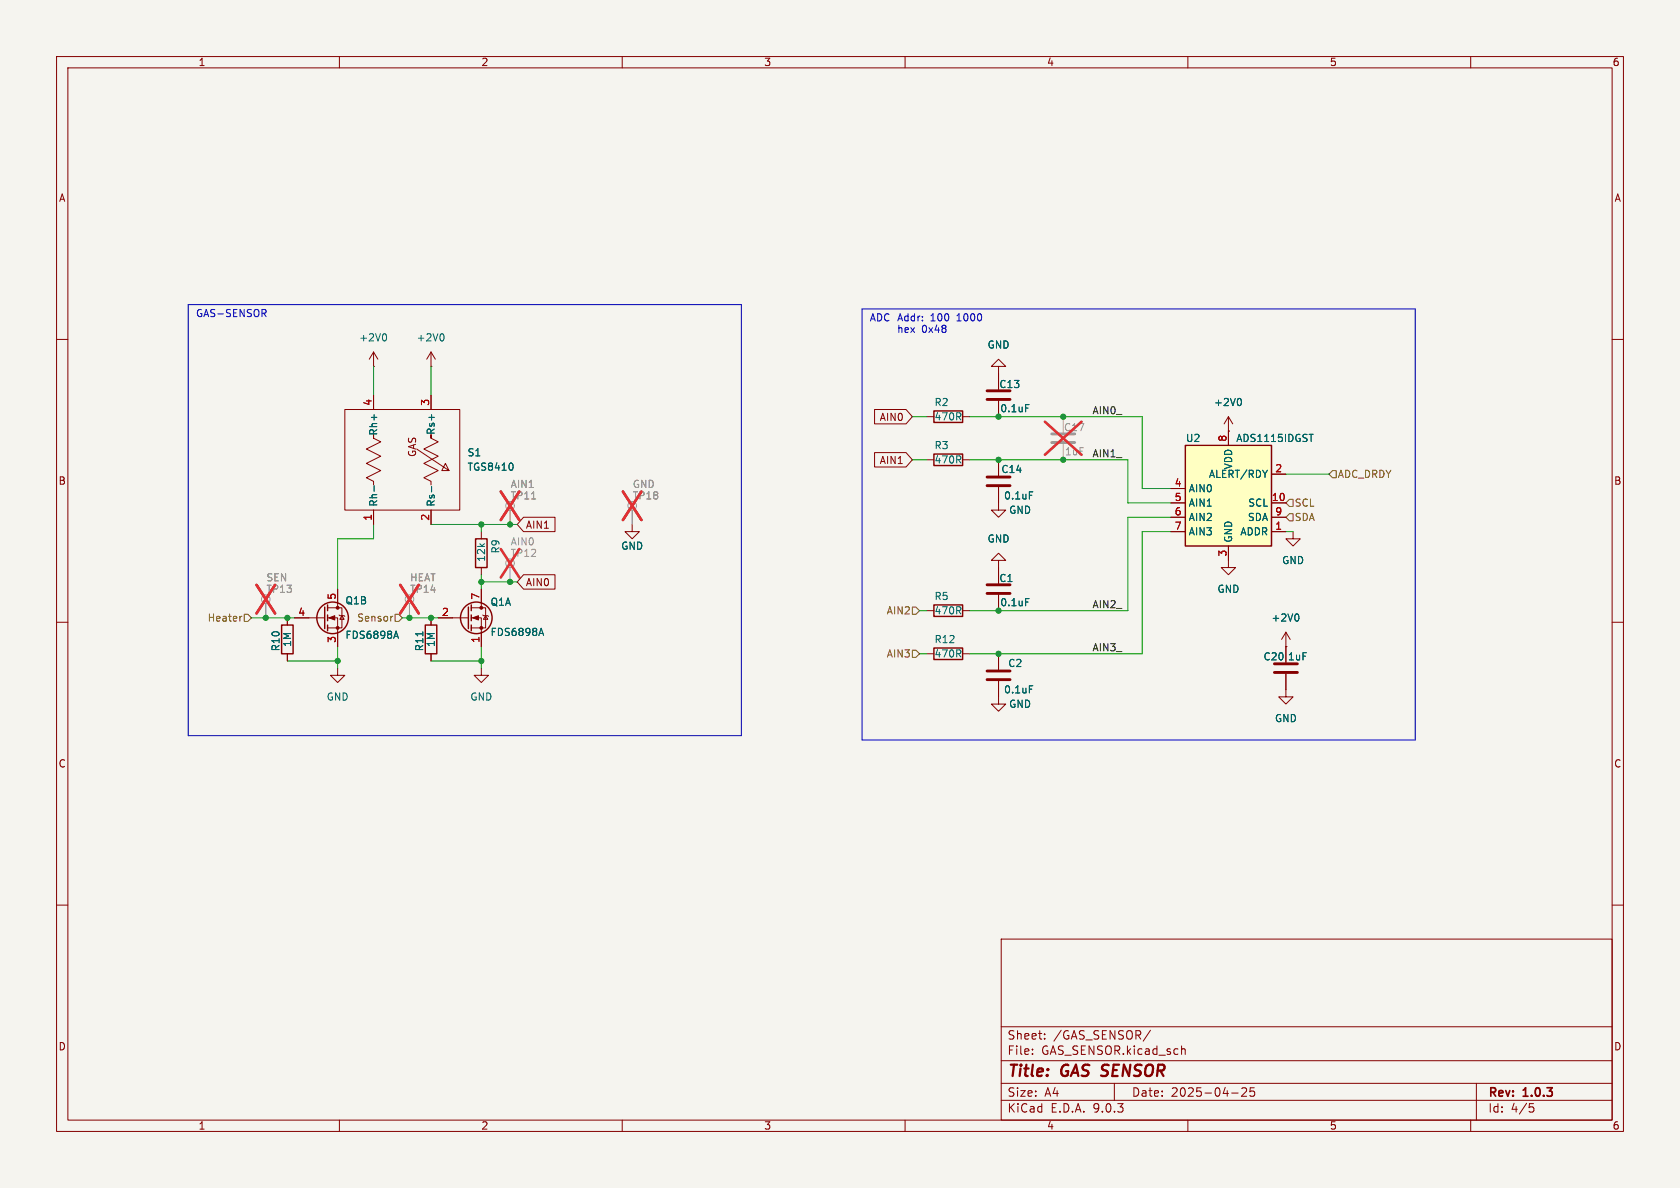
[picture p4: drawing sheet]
<svg xmlns="http://www.w3.org/2000/svg" width="297mm" height="210mm" viewBox="0 0 297 210" stroke-linecap="round" stroke-linejoin="round" font-family="sans-serif">
<path d="M0 0h297v210h-297z" fill="#f5f4ef" stroke="#f5f4ef" stroke-width=".18"/>
<g fill="none" stroke="#840000" stroke-width=".18">
<path d="M10 10h277v190h-277zM12 12h273v186h-273zM60 10v2M110 10v2M160 10v2M210 10v2M260 10v2M10 60h2M66 64.8h.1M66 62.2l-.7 1.3M66 62.2l.8 1.3M66 62.2v2.6"/>
<path d="M163.8 73.7h1.3M170.2 73.7h1.2M176.5 66v2.8M176.5 70.9v2.8M285 60h2M228.6 94v1.3h1.3l-1.3 1.2-1.3-1.2h1.3M10 110h2M76.2 109.2v1.3M76.2 115.6v1.2M285 110h2M10 160h2M177 166h108v32h-108z"/>
<path d="M285 160h2M60 198v2M110 198v2M160 198v2M177 194.5h108M177 191.5h108M177 187.5h108M177 181.5h108M182.5 186.3v.1M182.5 185.5v.1M184.7 183.6v.1M184.7 182.8v.1"/>
<path d="M197 191.5v3M203.4 182.1l-1.3 2M208.9 185.5l.2-.1 .4 .1v.9M210 198v2M217.7 193.2h1.2M219.5 192.4l.6-.1 .2 .1 .1 .3-.9 1.1h.9M221.7 192.3h-.7v.7l.2-.1h.5l.1 .3-.1 .5-.2 .1-.5-.1M260 198v2M261 191.5v6.5M270.4 195.1h.7M270.5 195.7h.4l.3 .3-.2 .5-.5 .1"/>
</g>
<path d="M68 59a.79 .79 0 0 1 0 1.3M181.3 71.5h.6M74.7 111.7v.7" fill="none" stroke="#006464" stroke-width=".18"/>
<path d="M165.1 72.6h5.1v2.1h-5.1zM75.2 110.5h2v5.1h-2z" fill="none" stroke="#840000" stroke-width=".25"/>
<g fill="none" stroke="#9c9b98" stroke-width=".18">
<path d="M72.4 106.7v2.5"/>
<circle cx="72.4" cy="105.9" r=".76"/>
</g>
<path d="M70.8 103.4l3.2 5M74 103.4l-3.2 5" fill="none" stroke="#e12e31" stroke-width=".46"/>
<path d="M174.5 69.1h4.1M174.5 70.6h4.1" fill="none" stroke="#840000" stroke-width=".51"/>
<path d="M209.5 78.7h15.3v17.8h-15.3z" fill="#ffffc2"/>
<g fill="none" stroke="#840000" stroke-width=".25">
<path d="M209.5 78.7h15.3v17.8h-15.3zM84.1 95.3h2v5h-2zM165.1 80.3h5.1v2h-5.1zM49.8 110.5h2v5.1h-2zM57.4 107.3v3.8M57.9 106.9v1.1M57.9 108.7v1M57.9 110.5v1M82.8 107.3v3.8M83.3 106.9v1.1M83.3 108.7v1M83.3 110.5v1"/>
<path d="M165.1 106.9h5.1v2.1h-5.1zM165.1 114.6h5.1v2h-5.1z"/>
<circle cx="58.8" cy="109.2" r="2.79"/>
<circle cx="84.2" cy="109.2" r="2.79"/>
</g>
<g fill="none" stroke="#840000" stroke-width=".18">
<path d="M61 72.4h20.3v17.8h-20.3zM66 77.5v-.7v.7l1.3 .6-2.5 1.3 2.5 1.2-2.5 1.3 2.5 1.3-2.5 1.3 1.2 .6v.6M66 69.9v2.5M73.7 79.4l5.7 3.8-.7-1.3-.6 1.3h1.3M76.2 64.8h.1M76.2 77.5v-.7v.7l1.3 .6-2.6 1.3 2.6 1.2-2.6 1.3 2.6 1.3-2.6 1.3 1.3 .6v.6M76.2 62.2l-.8 1.3M76.2 62.2l.8 1.3M76.2 62.2v2.6M76.2 69.9v2.5M154.6 72.4h5.6l1.1 1.3-1.1 1.2h-5.6zM176.5 64.8h1.3l-1.3-1.3-1.2 1.3h1.2v4"/>
<path d="M176.5 70.9v2.8M217.2 76.2h.1M217.2 73.7v5M217.2 73.7l-.8 1.2M217.2 73.7l.7 1.2M66 90.2v2.5M76.2 90.2v2.5M85.1 94v1.3M92.6 91.4h5.5v2.6h-5.5l-1.2-1.3zM111.8 92.7v1.3h1.2l-1.2 1.3-1.3-1.3h1.3M154.6 80h5.6l1.1 1.3-1.1 1.3h-5.6zM163.8 81.3h1.3"/>
<path d="M170.2 81.3h1.2M176.5 86.1v4.1h1.3l-1.3 1.2-1.2-1.2h1.2M176.5 99.1h1.3l-1.3-1.3-1.2 1.3h1.2v4M176.5 81.3v2.8M207 86.4h2.5M207 88.9h2.5M207 91.4h2.5M207 94h2.5M217.2 96.5v3.8h1.2l-1.2 1.3-1.3-1.3h1.3M224.8 88.9h2.5M224.8 91.4h2.5M224.8 94h2.5"/>
<path d="M224.8 83.8h2.5M50.8 109.2v1.3M50.8 115.6v1.2M52.1 109.2h5.3M57.9 107.4h2.6v3.6h-2.6M57.9 109.2h1.8v5.1M59.7 118.1v1.3h1.3l-1.3 1.3-1.3-1.3h1.3M59.7 104.1v3.3M59.9 108.7l.2 .1h.7l.2 .2M60.5 108.8l.3 .7h-.7zM76.2 109.2v1.3M76.2 115.6v1.2"/>
<path d="M77.5 109.2h5.3M83.3 107.4h2.6v3.6h-2.6M83.3 109.2h1.8v5.1M85.1 118.1v1.3h1.3l-1.3 1.3-1.3-1.3h1.3M85.1 100.3v1.3M85.1 104.1v3.3M85.3 108.7l.2 .1h.7l.2 .2M85.9 108.8l.3 .7h-.7zM92.6 101.6h5.5v2.5h-5.5l-1.2-1.2zM163.8 108h1.3M163.8 115.6h1.3M170.2 108h1.2"/>
<path d="M170.2 115.6h1.2M176.5 105.2v2.8M176.5 115.6v2.8M227.3 119.1v4.1h1.3l-1.3 1.3-1.2-1.3h1.2M227.3 114.3h.1M227.3 111.8v5.3M227.3 111.8l-.7 1.2M227.3 111.8l.8 1.2M176.5 120.4v4.1h1.3l-1.3 1.2-1.2-1.2h1.2"/>
</g>
<g fill="none" stroke="#006464" stroke-width=".18">
<path d="M78.2 59a.79 .79 0 0 1 0 1.3M181.3 71.5h.6M219.2 70.4a.79 .79 0 0 1 0 1.3M231.4 76.8h.8M66.1 85.9v.9M76.3 86v1M90.6 82.1v.8M182 86.9h.6M69.7 112.5h.6M70 111.6l.4 1.2M74.7 111.7v.7M95.4 112h.6"/>
<path d="M95.7 111.1l.4 1.2M181.3 105.8h.6M229.3 108.5a.79 .79 0 0 1 0 1.3M182 121.2h.6"/>
</g>
<g fill="#840000" stroke="#840000" stroke-width=".18">
<path d="M58.2 109.2l1-.4v.8z"/>
<path d="M83.6 109.2l1-.4v.8z"/>
<circle cx="59.7" cy="107.4" r=".25"/>
<circle cx="59.7" cy="111" r=".25"/>
<circle cx="85.1" cy="107.4" r=".25"/>
<circle cx="85.1" cy="111" r=".25"/>
</g>
<g fill="none" stroke="#9c9b98" stroke-width=".18">
<path d="M188 73.7v2.8M188 78.5v2.8M90.2 90.2v2.5M111.8 90.2v2.5M47 106.7v2.5M72.4 106.7v2.5M90.2 100.3v2.6"/>
<circle cx="90.2" cy="89.4" r=".76"/>
<circle cx="90.2" cy="99.6" r=".76"/>
<circle cx="111.8" cy="89.4" r=".76"/>
<circle cx="47" cy="105.9" r=".76"/>
</g>
<path d="M184.7 74.5l6.5 5.9M191.2 74.5l-6.5 5.9M88.5 97.1l3.3 5M88.5 86.9l3.3 5M91.8 97.1l-3.3 5M91.8 86.9l-3.3 5M110.1 86.9l3.3 5M113.4 86.9l-3.3 5M45.4 103.4l3.2 5M48.6 103.4l-3.2 5M70.8 103.4l3.2 5M74 103.4l-3.2 5" fill="none" stroke="#e12e31" stroke-width=".46"/>
<path d="M94 88.2h.7" fill="none" stroke="#939391" stroke-width=".18"/>
<path d="M174.5 85.9h4.1M174.5 84.3h4.1M174.5 118.6h4.1M174.5 103.4h4.1M174.5 104.9h4.1M225.3 117.3h4.1M225.3 118.9h4.1M174.5 120.1h4.1" fill="none" stroke="#840000" stroke-width=".51"/>
<path d="M185.9 76.7h4.1M185.9 78.2h4.1" fill="none" stroke="#9c9b98" stroke-width=".51"/>
<path d="M227.3 88.9l.7-.6h.6v1.2h-.6zM228 90.8h.6v1.3h-.6l-.7-.7zM235.6 83.2h.6v1.3h-.6l-.7-.7zM42.8 109h-.3M43.2 108.6h.6l.6 .6-.6 .7h-.6zM69.4 109h-.2M69.8 108.6h.7l.6 .6-.6 .7h-.7zM161.3 107.3h.6l.7 .7-.7 .6h-.6zM161.3 114.9h.6l.7 .7-.7 .6h-.6z" fill="none" stroke="#725600" stroke-width=".18"/>
<path d="M33.3 53.8h97.8v76.2h-97.8zM46.6 55.4l.4 .6M46.8 54.7l.2 .2v.3l-.2 .2M152.4 54.6h97.8v76.2h-97.8z" fill="none" stroke="#0000c2" stroke-width=".18"/>
<g fill="none" stroke="#009600" stroke-width=".18">
<path d="M66 64.8v5.1M76.2 64.8v5.1M161.3 73.7h2.5M171.4 73.7h30.5v12.7h5.1M66 92.7v2.6h-6.3v8.8M76.2 92.7h15.2M85.1 92.7v1.3M161.3 81.3h2.5M171.4 81.3h28v7.6h7.6M207 91.4h-7.6v16.6h-28M207 94h-5.1v21.6h-30.5M227.3 94h1.3"/>
<path d="M227.3 83.8h7.6M44.4 109.2h7.7M50.8 116.8h8.9M59.7 114.3v3.8M71.1 109.2h6.4M76.2 116.8h8.9M85.1 101.6v2.5M85.1 114.3v3.8M85.1 102.9h6.3M162.6 108h1.2M162.6 115.6h1.2"/>
</g>
<g fill="#009600" stroke="#009600" stroke-width=".18">
<circle cx="72.4" cy="109.2" r=".46"/>
<circle cx="59.7" cy="116.8" r=".46"/>
<circle cx="47" cy="109.2" r=".46"/>
<circle cx="50.8" cy="109.2" r=".46"/>
<circle cx="85.1" cy="116.8" r=".46"/>
<circle cx="76.2" cy="109.2" r=".46"/>
<circle cx="90.2" cy="92.7" r=".46"/>
<circle cx="90.2" cy="102.9" r=".46"/>
<circle cx="85.1" cy="92.7" r=".46"/>
<circle cx="85.1" cy="102.9" r=".46"/>
<circle cx="176.5" cy="73.7" r=".46"/>
<circle cx="176.5" cy="81.3" r=".46"/>
<circle cx="188" cy="81.3" r=".46"/>
<circle cx="188" cy="73.7" r=".46"/>
<circle cx="176.5" cy="108" r=".46"/>
<circle cx="176.5" cy="115.6" r=".46"/>
</g>
<g font-size="2.8" fill="#840000">
<text x="178" y="190.9">Title:</text>
<text x="187.7" y="190.9">GAS SENSOR</text>
</g>
<g font-size="2.1" fill="#840000">
<text x="178" y="184">Sheet:</text>
<text x="186.2" y="184">/GAS_SENSOR/</text>
<text x="178" y="186.7">File:</text>
<text x="184.1" y="186.7">GAS_SENSOR.kicad_sch</text>
<text x="178" y="196.9">KiCad</text>
<text x="178" y="194.1">Size:</text>
<text x="184.7" y="194.1">A4</text>
<text x="185.7" y="196.9">E.D.A.</text>
<text x="193.3" y="196.9">9.0.3</text>
<text x="200" y="194.1">Date:</text>
<text x="207" y="194.1">2025-04-25</text>
<text x="263" y="194.3">Rev:</text>
<text x="263" y="196.9">Id:</text>
<text x="267.1" y="196.9">4/5</text>
<text x="269.4" y="194.3">1.0.3</text>
</g>
<g font-size="1.8" fill="#840000">
<text x="35" y="11.9">1</text>
<text x="85" y="11.9">2</text>
<text x="135" y="11.9">3</text>
<text x="185" y="11.9">4</text>
<text x="235" y="11.9">5</text>
<text x="285" y="11.9">6</text>
<text x="10.3" y="35.9">A</text>
<text x="285.3" y="35.9">A</text>
<text x="155.4" y="74.6">AIN0</text>
<text x="73.8" y="81.4" transform="rotate(-90 73.8 81.4)">GAS</text>
<text x="155.4" y="82.2">AIN1</text>
<text x="10.3" y="85.9">B</text>
<text x="285.3" y="85.9">B</text>
<text x="92.9" y="93.7">AIN1</text>
<text x="92.9" y="103.8">AIN0</text>
<text x="10.3" y="135.9">C</text>
<text x="285.3" y="135.9">C</text>
<text x="10.3" y="185.9">D</text>
<text x="285.3" y="185.9">D</text>
<text x="35" y="199.9">1</text>
<text x="85" y="199.9">2</text>
<text x="135" y="199.9">3</text>
<text x="185" y="199.9">4</text>
<text x="235" y="199.9">5</text>
<text x="285" y="199.9">6</text>
</g>
<g font-size="1.8" fill="#0000c2">
<text x="34.5" y="56.1">GAS-SENSOR</text>
<text x="153.7" y="56.9">ADC Addr:</text>
<text x="158.5" y="58.9">hex</text>
<text x="162.9" y="58.9">0x48</text>
<text x="164.4" y="56.9">100</text>
<text x="169.2" y="56.9">1000</text>
</g>
<g font-size="1.8" fill="#006464">
<text x="63.4" y="60.6">+2V0</text>
<text x="73.6" y="60.6">+2V0</text>
<text x="174.5" y="61.8">GND</text>
<text x="165.1" y="72">R2</text>
<text x="176.6" y="68.8">C13</text>
<text x="214.5" y="72">+2V0</text>
<text x="66.9" y="77.1" transform="rotate(-90 66.9 77.1)">Rh+</text>
<text x="77.1" y="77" transform="rotate(-90 77.1 77)">Rs+</text>
<text x="165.1" y="74.5">470R</text>
<text x="176.7" y="73.1">0.1uF</text>
<text x="82.6" y="83.4">TGS8410</text>
<text x="82.6" y="80.9">S1</text>
<text x="165.1" y="79.6">R3</text>
<text x="165.1" y="82.1">470R</text>
<text x="176.9" y="83.8">C14</text>
<text x="209.6" y="78.3">U2</text>
<text x="218" y="83.1" transform="rotate(-90 218 83.1)">VDD</text>
<text x="218.4" y="78.3">ADS1115IDGST</text>
<text x="66.9" y="89.7" transform="rotate(-90 66.9 89.7)">Rh-</text>
<text x="77.1" y="89.7" transform="rotate(-90 77.1 89.7)">Rs-</text>
<text x="177.4" y="88.5">0.1uF</text>
<text x="210.1" y="87.2">AIN0</text>
<text x="210.1" y="89.8">AIN1</text>
<text x="213.6" y="84.7">ALERT/RDY</text>
<text x="220.6" y="89.8">SCL</text>
<text x="178.3" y="91">GND</text>
<text x="210.1" y="92.3">AIN2</text>
<text x="210.1" y="94.8">AIN3</text>
<text x="219.2" y="94.8">ADDR</text>
<text x="220.5" y="92.3">SDA</text>
<text x="86" y="99.4" transform="rotate(-90 86 99.4)">12k</text>
<text x="88.5" y="97.9" transform="rotate(-90 88.5 97.9)">R9</text>
<text x="109.7" y="97.4">GND</text>
<text x="174.5" y="96.1">GND</text>
<text x="218" y="96" transform="rotate(-90 218 96)">GND</text>
<text x="226.6" y="99.9">GND</text>
<text x="61" y="107">Q1B</text>
<text x="86.6" y="107.3">Q1A</text>
<text x="165.1" y="106.3">R5</text>
<text x="176.6" y="103.1">C1</text>
<text x="176.7" y="107.4">0.1uF</text>
<text x="215.1" y="105">GND</text>
<text x="61" y="113.1">FDS6898A</text>
<text x="86.6" y="112.6">FDS6898A</text>
<text x="165.1" y="108.8">470R</text>
<text x="165.1" y="113.9">R12</text>
<text x="224.7" y="110.1">+2V0</text>
<text x="49.6" y="115.2" transform="rotate(-90 49.6 115.2)">R10</text>
<text x="51.7" y="114.5" transform="rotate(-90 51.7 114.5)">1M</text>
<text x="75" y="115.2" transform="rotate(-90 75 115.2)">R11</text>
<text x="77.1" y="114.5" transform="rotate(-90 77.1 114.5)">1M</text>
<text x="165.1" y="116.4">470R</text>
<text x="178.1" y="118.1">C2</text>
<text x="223.3" y="116.9">C20</text>
<text x="227.6" y="116.9">1uF</text>
<text x="57.7" y="124.1">GND</text>
<text x="83.1" y="124.1">GND</text>
<text x="177.4" y="122.8">0.1uF</text>
<text x="178.3" y="125.3">GND</text>
<text x="225.3" y="127.9">GND</text>
</g>
<g font-size="1.8" fill="#a90000">
<text x="65.8" y="71.8" transform="rotate(-90 65.8 71.8)">4</text>
<text x="75.9" y="71.8" transform="rotate(-90 75.9 71.8)">3</text>
<text x="216.9" y="78.2" transform="rotate(-90 216.9 78.2)">8</text>
<text x="225.4" y="83.6">2</text>
<text x="207.6" y="86.1">4</text>
<text x="207.6" y="88.6">5</text>
<text x="224.7" y="88.6">10</text>
<text x="65.8" y="92.1" transform="rotate(-90 65.8 92.1)">1</text>
<text x="75.9" y="92.1" transform="rotate(-90 75.9 92.1)">2</text>
<text x="207.6" y="91.2">6</text>
<text x="207.6" y="93.7">7</text>
<text x="225.4" y="91.2">9</text>
<text x="225.4" y="93.7">1</text>
<text x="216.9" y="98.5" transform="rotate(-90 216.9 98.5)">3</text>
<text x="59.4" y="106.1" transform="rotate(-90 59.4 106.1)">5</text>
<text x="84.8" y="106.1" transform="rotate(-90 84.8 106.1)">7</text>
<text x="52.6" y="109">4</text>
<text x="59.4" y="113.7" transform="rotate(-90 59.4 113.7)">3</text>
<text x="78" y="109">2</text>
<text x="84.8" y="113.7" transform="rotate(-90 84.8 113.7)">1</text>
</g>
<g font-size="1.8" fill="#939391">
<text x="188" y="76.4">C17</text>
<text x="188.2" y="80.7">1uF</text>
<text x="90.2" y="88.5">TP11</text>
<text x="90.2" y="86.5">AIN1</text>
<text x="111.8" y="86.5">GND</text>
<text x="111.8" y="88.5">TP18</text>
<text x="90.2" y="98.7">TP12</text>
<text x="90.2" y="96.6">AIN0</text>
<text x="47" y="105">TP13</text>
<text x="47" y="103">SEN</text>
<text x="72.4" y="103">HEAT</text>
<text x="72.4" y="105">TP14</text>
</g>
<g font-size="1.8" fill="#0f0f0f">
<text x="193" y="73.3">AIN0_</text>
<text x="193" y="80.9">AIN1_</text>
<text x="193" y="107.6">AIN2_</text>
<text x="193" y="115.2">AIN3_</text>
</g>
<g font-size="1.8" fill="#725600">
<text x="228.8" y="89.8">SCL</text>
<text x="236.4" y="84.7">ADC_DRDY</text>
<text x="228.8" y="92.3">SDA</text>
<text x="36.6" y="110.1">Heater</text>
<text x="63" y="110.1">Sensor</text>
<text x="156.7" y="108.8">AIN2</text>
<text x="156.7" y="116.4">AIN3</text>
</g>
</svg>
